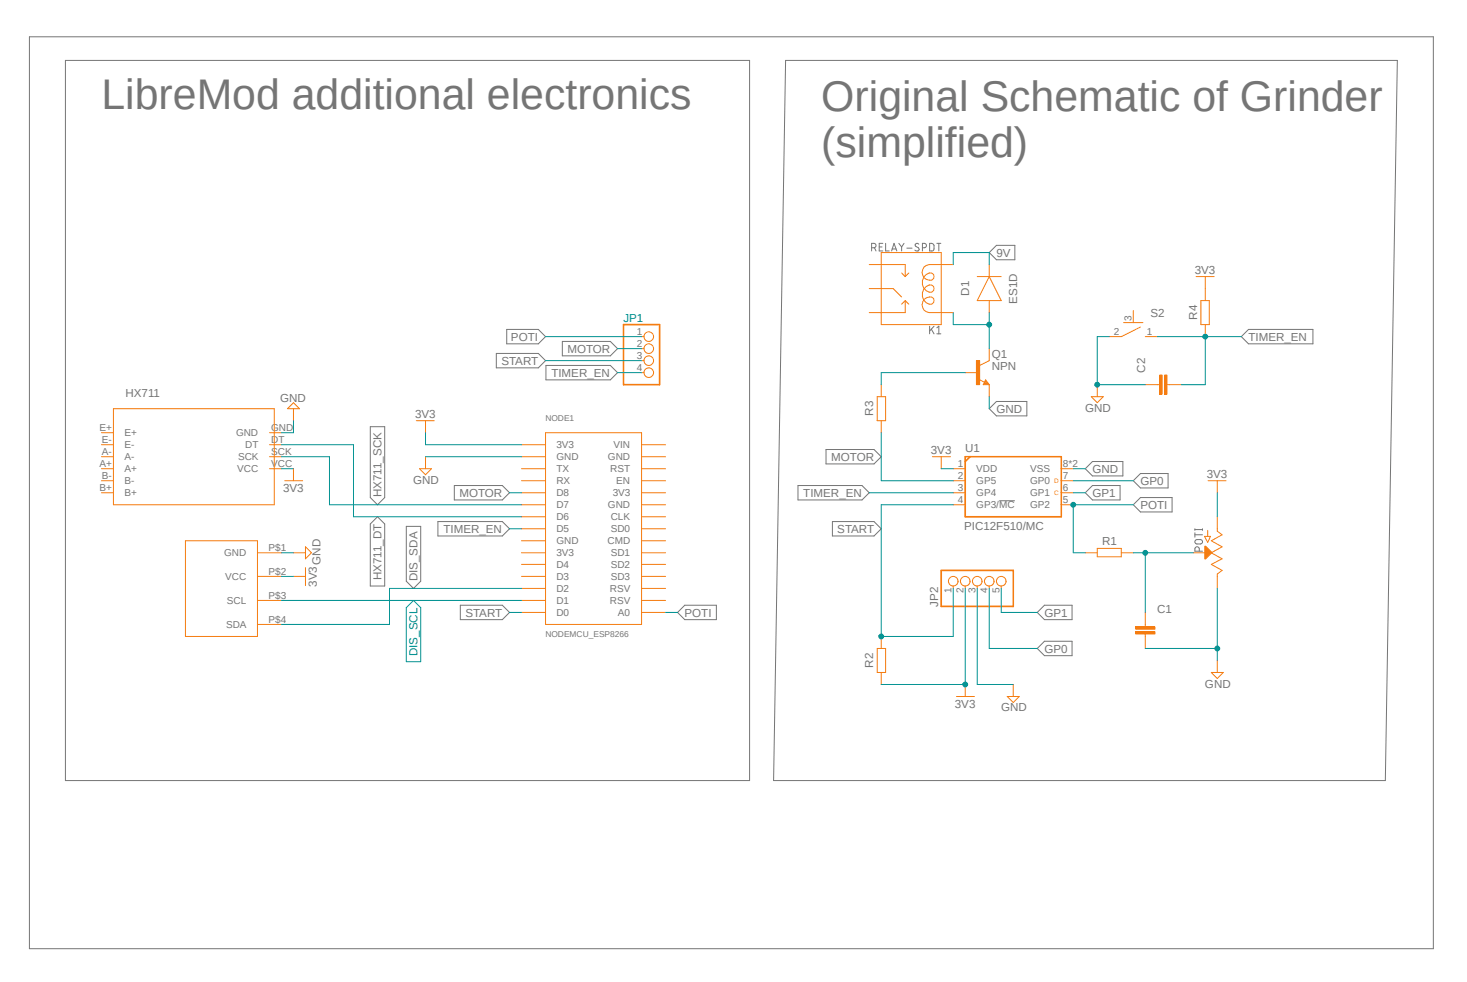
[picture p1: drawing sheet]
<svg xmlns="http://www.w3.org/2000/svg" width="310mm" height="208mm" viewBox="0 0 310 208" stroke-linecap="round" stroke-linejoin="round" font-family="sans-serif">
<g fill="none" stroke="#757575" stroke-width=".21">
<path d="M6.2 7.8h297.1v192.9h-297.1zM13.8 12.8h144.8v152.3h-144.8zM166.2 12.8h129.5l-2.5 152.3h-129.5zM184.4 52.4l.8-.1 .2-.2-.2-.5-.8-.1v1.6M185 52.4l.4 .7M186.1 52.2h.5M186.8 51.5h-.7v1.6h.7M187.4 51.5v1.6h.8M188.7 53.1l.5-1.6 .6 1.6M188.8 52.7h.8M190.2 51.5l.6 .7M190.8 52.2v.9"/>
<path d="M191.3 51.5l-.5 .7M191.9 52.5h1.1M194.4 51.6a.51 .51 0 0 0-.7 0v.4l.7 .4a.42 .42 0 0 1 0 .7h-.6l-.2-.2M195.2 52.4l.7-.1 .1-.2-.1-.5-.7-.1v1.6M196.7 51.5l.7 .1 .3 .3v.8l-.3 .4h-.7zM198.2 51.5h.9M198.7 51.5v1.6M209.3 53.4l1.6-1.5h3.9v3h-3.9zM105 74.8h8.9l1.5 1.5-1.5 1.5h-8.9zM107.2 69.7h6.7l1.5 1.5-1.5 1.5h-6.7zM115.5 77.3h13.7l1.5 1.5-1.5 1.5h-13.7zM119 72.2h10.2l1.5 1.5-1.5 1.6h-10.2z"/>
<path d="M196.7 69v1.6M197.1 69.6l.6 1M197.7 69l-1 1M198.2 69.3l.5-.3v1.6M198.2 70.6h.9M262.7 71.2l1.5-1.5h13.6v3h-13.6zM78.4 90.2h3v15l-1.5 1.6-1.5-1.6zM174.8 95.1h10.2l1.5 1.5-1.5 1.5h-10.2zM209.3 86.4l1.6-1.5h6.4v3.1h-6.4zM229.7 99.1l1.5-1.5h6.4v3.1h-6.4zM79.9 109.3l1.5 1.5v13.1h-3v-13.1zM86 111.3h3v11.6l-1.5 1.6-1.5-1.6z"/>
<path d="M92.7 110.3h13.6l1.5 1.5-1.5 1.6h-13.6zM96.1 102.7h10.2l1.5 1.5-1.5 1.5h-10.2zM168.9 102.7h13.5l1.5 1.5-1.5 1.5h-13.5zM176.2 110.3h8.8l1.5 1.5-1.5 1.6h-8.8zM211.5 105.9h3.3M229.7 104.2l1.5-1.5h5.8v3h-5.8zM239.8 106.8l1.5-1.6h6.7v3.1h-6.7zM239.8 101.7l1.5-1.5h5.9v3h-5.9zM252.9 111.8v.4M252.9 112.7v.9M252.9 113.1h1.6M252.9 112h1.6"/>
<path d="M253 114.2h1.3l.2 .5-.5 .4-1-.1-.1-.3zM253.8 116.6l-.1-.8-.2-.2-.6 .2v.8h1.6M254.5 111.8v.4M97.4 128h8.9l1.5 1.5-1.5 1.6h-8.9zM143.4 129.5l1.5-1.5h6.7v3.1h-6.7zM219.5 137.2l1.5-1.6h5.9v3.1h-5.9zM221 128h5.9v3.1h-5.9l-1.5-1.6z"/>
</g>
<g fill="none" stroke="#f57c10" stroke-width=".21">
<path d="M135.8 71.2h.5M135.8 73.7h.5M135.8 76.3h.5M135.8 78.8h.5M88.1 89h3.8M88.8 99.1h2.5l-1.3 1.3zM90 89v2.5M90 96.6v2.5M110.4 94.1h5M110.4 96.6h5M110.4 99.1h5M115.4 91.5h20.4v40.6h-20.4z"/>
<path d="M135.8 94.1h5M135.8 96.6h5M135.8 99.1h5M201.7 99.1h2.6M224.6 99.1h2.5M110.4 101.7h5M110.4 104.2h5M110.4 106.8h5M110.4 109.3h5M110.4 111.8h5M110.4 114.4h5M110.4 116.9h5"/>
<path d="M110.4 119.4h5M135.8 101.7h5M135.8 104.2h5M135.8 106.8h5M135.8 109.3h5M135.8 111.8h5M135.8 114.4h5M135.8 116.9h5M135.8 119.4h5M201.7 101.7h2.6M201.7 104.2h2.6M201.7 106.8h2.6"/>
<path d="M224.6 101.7h2.5M224.6 104.2h2.5M224.6 106.8h2.5M252.5 116.9h2.6M254.9 113.4h1.3l-.6 1.3zM257.6 109.3v3l1 .8-2.3 1.3 2.3 1.2-2.3 1.3 2.3 1.3-2.3 1.2 2.3 1.2-1 .8v3.1M110.4 121.9h5M110.4 124.5h5M110.4 127h5M110.4 129.5h5M135.8 121.9h5M135.8 124.5h5"/>
<path d="M135.8 127h5M135.8 129.5h5"/>
<circle cx="137.3" cy="71.2" r="1.02"/>
<circle cx="137.3" cy="78.8" r="1.02"/>
<circle cx="137.3" cy="76.3" r="1.02"/>
<circle cx="137.3" cy="73.7" r="1.02"/>
</g>
<path d="M132 68.7h7.6v12.7h-7.6zM204.3 96.6h20.3v12.7h-20.3zM205.3 96.6l-1 1" fill="none" stroke="#f57c10" stroke-width=".34"/>
<path d="M254.9 115.5h.2l1.4 1.4-1.4 1.3h-.2z" fill-rule="evenodd" fill="#f57c10"/>
<path d="M229.7 116.9h2.5M232.2 116h5.1v1.8h-5.1zM237.3 116.9h2.5M255 115.5h.1l1.4 1.4-1.4 1.4-.1-.1zM255.6 112.2v1.2" fill="none" stroke="#f57c10" stroke-width=".21"/>
<path d="M240.3 133.6h4.1v.5h-4.1z" fill="#f57c10"/>
<path d="M240.3 133.6h4.1v.5h-4.1z" fill="none" stroke="#f57c10" stroke-width=".21"/>
<path d="M240.3 132.6h4.1v.5h-4.1z" fill="#f57c10"/>
<g fill="none" stroke="#f57c10" stroke-width=".21">
<path d="M209.3 76.3l-2 1M185.6 83.9h1.8v5.1h-1.8zM186.5 81.4v2.5M186.5 89v2.5M207.1 80.3l1.2 .5M208.6 80.3l.7 1.1h-1.2zM208.6 80.8l.1 .3h-.4l.3-.5 .5 .6h-.8M185.6 137.2h1.8v5h-1.8zM186.5 134.6v2.6M201.7 123.9v.6M204.3 123.9v.6M206.8 123.9v.6"/>
<path d="M209.3 123.9v.6M211.9 123.9v.6M240.3 132.6h4.1v.5h-4.1zM242.4 129.5v3.1M242.4 134.1v3.1M186.5 142.2v2.6"/>
<circle cx="201.7" cy="122.9" r="1.02"/>
<circle cx="204.3" cy="122.9" r="1.02"/>
<circle cx="206.8" cy="122.9" r="1.02"/>
<circle cx="209.3" cy="122.9" r="1.02"/>
<circle cx="211.9" cy="122.9" r="1.02"/>
</g>
<path d="M199.2 120.6h15.2v7.7h-15.2z" fill="none" stroke="#f57c10" stroke-width=".34"/>
<path d="M206.6 76.3h.7v5h-.7z" fill="#f57c10"/>
<g fill="none" stroke="#f57c10" stroke-width=".21">
<path d="M183.9 56h7.7v2.5M186.5 53.4h12.7v15.3h-12.7zM190.8 57.7l.8 .8M192.3 57.7l-.7 .8M201.7 56h-5.1a1.67 1.67 0 0 0-1.5 1.9 1.67 1.67 0 0 0 2 1.4l.5-.4 .1-.4-.1-.4-.5-.4a2.03 2.03 0 0 0-1.9 2.1 2.03 2.03 0 0 0 1.9 2l.5-.3 .1-.5-.1-.4-.5-.3a2.03 2.03 0 0 0-1.9 2 2.03 2.03 0 0 0 1.9 2l.5-.3v-.8a1.42 1.42 0 0 0-2.3 .6 1.66 1.66 0 0 0 1.3 2.3h5.1M206.8 58.5h5.1M209.3 56v2.5M209.3 58.5l2.6 5.1h-5.1zM183.9 61h5.1l1.8 1.8M191.6 63.6v2.5h-7.7M191.6 63.6l.7 .7M191.6 63.6l-.8 .7"/>
<path d="M204.3 78.8h2.5M206.6 76.3h.7v5.1h-.7zM209.3 63.6v2.5M209.3 73.7v2.6M254.1 63.6h1.8v5.1h-1.8zM255.1 61v2.6M255.1 68.7v2.5M209.3 81.4v2.5"/>
</g>
<path d="M246.4 79.3h.5v4.1h-.5z" fill="#f57c10"/>
<path d="M246.4 79.3h.5v4.1h-.5z" fill="none" stroke="#f57c10" stroke-width=".21"/>
<path d="M245.4 79.3h.5v4.1h-.5z" fill="#f57c10"/>
<g fill="none" stroke="#f57c10" stroke-width=".21">
<path d="M253.1 58.5h3.8M255.1 58.5v2.5M237.8 68.2h4.1M239.8 65.7v2.5M241.3 69.2l-4 2h-2.6M242.4 71.2h2.5M245.4 79.3h.5v4.1h-.5zM21.5 96.6h2.5M21.5 91.5h2.5M21.5 94.1h2.5M21.5 99.1h2.5M24 86.4h34v20.4h-34z"/>
<path d="M57 96.6h2.6M57 91.5h2.6M57 94.1h2.6M57 99.1h2.6M62.1 85.2l1.3 1.2h-2.6zM62.1 86.4v2.6M62.1 99.1v2.6M197.3 96.6h3.8M199.2 96.6v2.5M230.9 83.9h2.6l-1.3 1.3zM232.2 81.4v2.5M242.4 81.4h3"/>
<path d="M246.9 81.4h3.1M21.5 101.7h2.5M21.5 104.2h2.5M39.2 114.4h15.3v20.2h-15.3zM54.5 116.9h5.1M60.2 101.7h3.9M62.1 116.9h2.5M64.6 115.6l1.3 1.3-1.3 1.3zM255.7 101.7h3.8M257.6 101.7v2.5M54.5 121.9h5.1M54.5 127h5.1"/>
<path d="M54.5 132.1h5.1M62.1 121.9h2.5M64.6 120.1v3.8M257.6 139.7v2.5M202.4 147.3h3.8M204.3 144.8v2.5M213.2 147.3h2.5l-1.3 1.3zM214.4 144.8v2.5M256.3 142.2h2.6l-1.3 1.3z"/>
</g>
<path d="M90 96.6h20.4M227.1 99.1h2.6M59.6 116.9h2.5M242.4 137.2h15.2M257.6 124.5v15.2" fill="none" stroke="#009292" stroke-width=".21"/>
<circle cx="257.6" cy="137.1" r=".51" fill="#009292"/>
<g fill="none" stroke="#009292" stroke-width=".21">
<path d="M234.7 71.2h-2.5v10.2h10.2M209.3 83.9v2.5"/>
<circle cx="257.6" cy="137.2" r=".51"/>
</g>
<circle cx="232.2" cy="81.3" r=".51" fill="#009292"/>
<g fill="none" stroke="#009292" stroke-width=".21">
<path d="M62.1 89v2.5h-2.5M90 91.5v2.6h20.4M199.2 99.1h2.5M257.6 104.2v5.1M59.6 121.9h2.5M204.3 124.5v20.3h-17.8M206.8 124.5v20.3h7.6"/>
<circle cx="232.2" cy="81.4" r=".51"/>
</g>
<circle cx="204.2" cy="144.8" r=".51" fill="#009292"/>
<g fill="none" stroke="#009292" stroke-width=".21">
<path d="M130.7 73.7h5.1M244.9 71.2h17.8M255.1 71.2v10.2h-5.1M59.6 99.1h2.5M186.5 91.5v10.2h15.2M107.8 104.2h2.6M183.9 104.2h17.8M59.6 127h50.8M86 128.5l1.5-1.5 1.5 1.5v11.4h-3zM110.4 124.5h-28v7.6h-22.8"/>
<circle cx="204.3" cy="144.8" r=".51"/>
</g>
<circle cx="255" cy="71.2" r=".51" fill="#009292"/>
<g fill="none" stroke="#009292" stroke-width=".21">
<path d="M130.7 78.8h5.1M107.8 111.8h2.6M201.7 106.8h-15.2v27.8h15.2v-10.1"/>
<circle cx="255.1" cy="71.2" r=".51"/>
</g>
<circle cx="186.5" cy="134.6" r=".51" fill="#009292"/>
<g fill="none" stroke="#009292" stroke-width=".21">
<path d="M115.4 76.3h20.4M239.8 106.8h-12.7v10.1h2.6M107.8 129.5h2.6"/>
<circle cx="186.5" cy="134.6" r=".51"/>
</g>
<circle cx="227.1" cy="106.7" r=".51" fill="#009292"/>
<g fill="none" stroke="#009292" stroke-width=".21">
<path d="M115.4 71.2h20.4M239.8 116.9h12.7M242.4 116.9v12.6M140.8 129.5h2.6"/>
<circle cx="227.1" cy="106.8" r=".51"/>
</g>
<circle cx="242.3" cy="116.9" r=".51" fill="#009292"/>
<g fill="none" stroke="#009292" stroke-width=".21">
<path d="M201.7 66.1v2.6h7.6M209.3 66.1v7.6"/>
<circle cx="242.4" cy="116.9" r=".51"/>
</g>
<circle cx="209.3" cy="68.6" r=".51" fill="#009292"/>
<g fill="none" stroke="#009292" stroke-width=".21">
<path d="M201.7 56v-2.6h7.6v2.6M204.3 78.8h-17.8v2.6M59.6 94.1h15.2v15.2h35.6M59.6 96.6h10.1v10.2h40.7M227.1 104.2h2.6M227.1 101.7h12.7M209.3 124.5v12.7h10.2M211.9 124.5v5h7.6"/>
<circle cx="209.3" cy="68.7" r=".51"/>
</g>
<g font-size="9.1" fill="#757575">
<text x="21.5" y="23">LibreMod additional electronics</text>
<text x="173.8" y="23.5">Original Schematic of Grinder</text>
<text x="173.8" y="33.1">(simplified)</text>
</g>
<g font-size="2.5" fill="#757575">
<text x="210.9" y="54.3">9V</text>
<text x="252.8" y="57.8">3V3</text>
<text x="205.1" y="62.5" transform="rotate(-90 205.1 62.5)">D1</text>
<text x="215.3" y="64.2" transform="rotate(-90 215.3 64.2)">ES1D</text>
<text x="243.4" y="67">S2</text>
<text x="253.3" y="67.6" transform="rotate(-90 253.3 67.6)">R4</text>
<text x="106.1" y="77.1">START</text>
<text x="108.1" y="72.1">POTI</text>
<text x="120.1" y="74.6">MOTOR</text>
<text x="209.9" y="75.8">Q1</text>
<text x="264.2" y="72.1">TIMER_EN</text>
<text x="26.6" y="83.9">HX711</text>
<text x="116.7" y="79.7">TIMER_EN</text>
<text x="209.9" y="78.3">NPN</text>
<text x="242.3" y="78.8" transform="rotate(-90 242.3 78.8)">C2</text>
<text x="59.3" y="85">GND</text>
<text x="87.8" y="88.3">3V3</text>
<text x="184.8" y="87.9" transform="rotate(-90 184.8 87.9)">R3</text>
<text x="210.9" y="87.3">GND</text>
<text x="229.6" y="87">GND</text>
<text x="197" y="95.9">3V3</text>
<text x="204.3" y="95.5">U1</text>
<text x="175.9" y="97.4">MOTOR</text>
<text x="231.2" y="100">GND</text>
<text x="255.4" y="101">3V3</text>
<text x="59.9" y="104">3V3</text>
<text x="80.8" y="105.2" transform="rotate(-90 80.8 105.2)">HX711_SCK</text>
<text x="87.4" y="102.3">GND</text>
<text x="97.2" y="105.1">MOTOR</text>
<text x="170" y="105.1">TIMER_EN</text>
<text x="231.2" y="105.1">GP1</text>
<text x="241.3" y="107.6">POTI</text>
<text x="241.3" y="102.5">GP0</text>
<text x="93.8" y="112.7">TIMER_EN</text>
<text x="177.2" y="112.7">START</text>
<text x="204" y="112">PIC12F510/MC</text>
<text x="67.8" y="119.4" transform="rotate(-90 67.8 119.4)">GND</text>
<text x="233.2" y="115.2">R1</text>
<text x="67" y="124.1" transform="rotate(-90 67 124.1)">3V3</text>
<text x="80.8" y="122.7" transform="rotate(-90 80.8 122.7)">HX711_DT</text>
<text x="88.4" y="122.9" transform="rotate(-90 88.4 122.9)">DIS_SDA</text>
<text x="98.5" y="130.4">START</text>
<text x="144.9" y="130.4">POTI</text>
<text x="198.6" y="128.3" transform="rotate(-90 198.6 128.3)">JP2</text>
<text x="221" y="130.4">GP1</text>
<text x="244.9" y="129.5">C1</text>
<text x="184.8" y="141.2" transform="rotate(-90 184.8 141.2)">R2</text>
<text x="221" y="138">GP0</text>
<text x="202.1" y="149.7">3V3</text>
<text x="255" y="145.4">GND</text>
<text x="211.8" y="150.5">GND</text>
</g>
<g font-size="2.5" fill="#009292">
<text x="131.9" y="68">JP1</text>
<text x="88.4" y="138.8" transform="rotate(-90 88.4 138.8)">DIS_SCL</text>
</g>
<g font-size="2.1" fill="#757575">
<text x="134.7" y="70.8">1</text>
<text x="235.7" y="70.8">2</text>
<text x="239.5" y="67.8" transform="rotate(-90 239.5 67.8)">3</text>
<text x="242.7" y="70.8">1</text>
<text x="134.7" y="73.4">2</text>
<text x="134.7" y="75.9">3</text>
<text x="134.7" y="78.4">4</text>
<text x="21" y="91.1">E+</text>
<text x="21.5" y="93.7">E-</text>
<text x="26.4" y="92.2">E+</text>
<text x="26.4" y="94.8">E-</text>
<text x="49.9" y="92.2">GND</text>
<text x="51.9" y="94.8">DT</text>
<text x="57.4" y="91.1">GND</text>
<text x="57.4" y="93.7">DT</text>
<text x="117.7" y="94.8">3V3</text>
<text x="129.8" y="94.8">VIN</text>
<text x="21" y="98.7">A+</text>
<text x="21.5" y="96.2">A-</text>
<text x="21.5" y="101.3">B-</text>
<text x="26.4" y="97.3">A-</text>
<text x="26.4" y="99.9">A+</text>
<text x="50.2" y="99.9">VCC</text>
<text x="50.4" y="97.3">SCK</text>
<text x="57.4" y="96.2">SCK</text>
<text x="57.4" y="98.7">VCC</text>
<text x="117.7" y="97.3">GND</text>
<text x="117.7" y="99.9">TX</text>
<text x="128.6" y="97.3">GND</text>
<text x="129.2" y="99.9">RST</text>
<text x="202.7" y="98.7">1</text>
<text x="202.7" y="101.3">2</text>
<text x="206.6" y="99.9">VDD</text>
<text x="218" y="99.9">VSS</text>
<text x="224.9" y="101.3">7</text>
<text x="224.9" y="98.7">8*2</text>
<text x="21" y="103.8">B+</text>
<text x="26.4" y="102.4">B-</text>
<text x="26.4" y="104.9">B+</text>
<text x="117.7" y="102.4">RX</text>
<text x="117.7" y="104.9">D8</text>
<text x="117.7" y="107.5">D7</text>
<text x="128.6" y="107.5">GND</text>
<text x="129.7" y="104.9">3V3</text>
<text x="130.4" y="102.4">EN</text>
<text x="202.7" y="103.8">3</text>
<text x="202.7" y="106.3">4</text>
<text x="206.6" y="104.9">GP4</text>
<text x="206.6" y="102.4">GP5</text>
<text x="206.6" y="107.5">GP3/MC</text>
<text x="218" y="104.9">GP1</text>
<text x="218" y="102.4">GP0</text>
<text x="218" y="107.5">GP2</text>
<text x="224.9" y="103.8">6</text>
<text x="224.9" y="106.3">5</text>
<text x="117.7" y="110">D6</text>
<text x="117.7" y="112.5">D5</text>
<text x="129.2" y="110">CLK</text>
<text x="129.2" y="112.5">SD0</text>
<text x="47.4" y="117.6">GND</text>
<text x="56.8" y="116.5">P$1</text>
<text x="117.7" y="115.1">GND</text>
<text x="117.7" y="117.6">3V3</text>
<text x="128.6" y="115.1">CMD</text>
<text x="129.2" y="117.6">SD1</text>
<text x="47.7" y="122.7">VCC</text>
<text x="56.8" y="121.6">P$2</text>
<text x="117.7" y="120.2">D4</text>
<text x="117.7" y="122.7">D3</text>
<text x="117.7" y="125.2">D2</text>
<text x="129.1" y="125.2">RSV</text>
<text x="129.2" y="120.2">SD2</text>
<text x="129.2" y="122.7">SD3</text>
<text x="201.4" y="125.5" transform="rotate(-90 201.4 125.5)">1</text>
<text x="203.9" y="125.5" transform="rotate(-90 203.9 125.5)">2</text>
<text x="206.4" y="125.5" transform="rotate(-90 206.4 125.5)">3</text>
<text x="209" y="125.5" transform="rotate(-90 209 125.5)">4</text>
<text x="211.5" y="125.5" transform="rotate(-90 211.5 125.5)">5</text>
<text x="48" y="127.8">SCL</text>
<text x="56.8" y="126.7">P$3</text>
<text x="56.8" y="131.7">P$4</text>
<text x="117.7" y="127.8">D1</text>
<text x="117.7" y="130.3">D0</text>
<text x="129.1" y="127.8">RSV</text>
<text x="130.8" y="130.3">A0</text>
<text x="47.8" y="132.8">SDA</text>
</g>
<g font-size="1.8" fill="#757575">
<text x="115.4" y="88.9">NODE1</text>
<text x="115.4" y="134.6">NODEMCU_ESP8266</text>
</g>
<g font-size="1.4" fill="#f57c10">
<text x="223.1" y="102.1">D</text>
<text x="223.1" y="104.7">C</text>
</g>
</svg>
